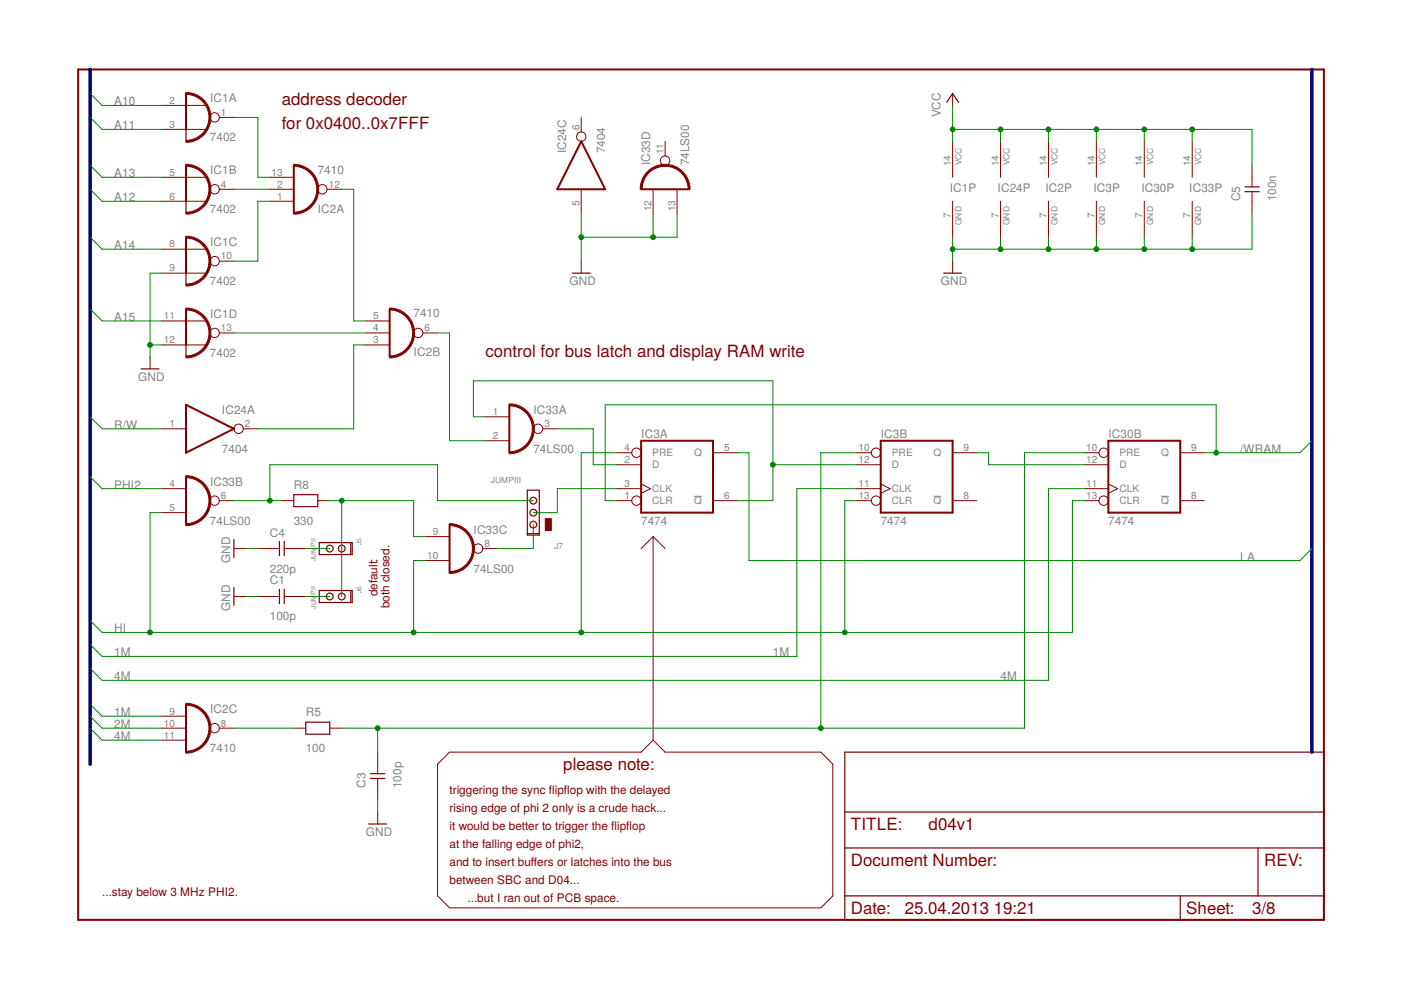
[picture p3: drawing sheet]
<svg xmlns="http://www.w3.org/2000/svg" width="297mm" height="210mm" viewBox="0 0 297 210" stroke-linecap="round" stroke-linejoin="round" font-family="sans-serif">
<path d="M147.2 105.2h1.6M197.9 105.2h1.7M246.2 105.2h1.7" fill="none" stroke="#808080" stroke-width=".21"/>
<g fill="none" stroke="#800000" stroke-width=".21">
<path d="M202 19.8v2.6M34.4 22.4h9.4M34.4 27.4h9.4M34.4 37.6h9.4M46.5 24.9h3.1M57.2 37.6h5.1M123.2 24.9v3.1M141 30v3.1M202 30v7.6M212.1 30v7.6M222.3 30v7.6M232.5 30v7.6"/>
<path d="M242.6 30v7.6M252.8 30v7.6M265.5 35.1v4.5M34.4 42.7h9.4M34.4 52.8h9.4M34.4 57.9h9.4M46.5 40.1h3.1M46.5 55.4h3.1M57.2 42.7h5.1M57.2 40.1h5.1M69.3 40.1h3.2M123.2 40.1v5.1"/>
<path d="M123.2 55.4v2.5M138.5 40.1v5.1M143.6 40.1v5.1M202 42.7v7.6M202 55.4v2.5M212.1 42.7v7.6M222.3 42.7v7.6M232.5 42.7v7.6M242.6 42.7v7.6M252.8 42.7v7.6M265.5 40.6v4.6M31.8 75.7v2.5"/>
<path d="M34.4 68.1h9.4M34.4 73.1h9.4M46.5 70.6h3.1M77.5 68.1h5.1M77.5 73.1h5.1M77.5 70.6h5.1M89.7 70.6h3.1M34.4 90.9h5M51.6 90.9h3.1M102.9 88.4h5.1M102.9 93.5h5.1M115.1 90.9h3.1"/>
<path d="M130.9 98.5h5M130.9 96h3.1M151.2 96h5.1M181.7 98.5h5M181.7 96h3M202 96h5.1M229.9 98.5h5.1M229.9 96h3.1M250.2 96h5.1M34.4 103.6h5M34.4 108.7h5M46.5 106.2h3.1"/>
<path d="M49.6 116.3h2.5M54.7 116.3h4.5M59.8 106.2h2.5M60.3 116.3h4.5M67.4 106.2h2.5M90.2 113.8h5.1M90.2 118.9h5.1M102.4 116.3h3.1M130.9 106.2h3.1M130.9 103.6h5M135.9 102.6l2 1-2 1M138.5 113.8v43.1"/>
<path d="M138.5 113.8l-2.6 2.5M138.5 113.8l2.5 2.5M151.2 106.2h5.1M181.7 106.2h3M181.7 103.6h5M186.7 102.6l2 1-2 1M202 106.2h5.1M229.9 106.2h3.1M229.9 103.6h5.1M235 102.6l2 1-2 1M250.2 106.2h5.1M49.6 126.5h2.5"/>
<path d="M54.7 126.5h4.5M60.3 126.5h4.5M34.4 151.8h5M34.4 154.4h5M34.4 156.9h5M46.5 154.4h3.1M62.3 154.4h2.5M69.9 154.4h2.6M80.1 159.5v4.5M80.1 165.1v4.5M80.1 172.2v2.5M92.8 162l2.5-2.5h40.6l2.6-2.6 2.5 2.6h33l2.6 2.5v27.9l-2.6 2.6h-78.7l-2.5-2.6z"/>
<circle cx="45.5" cy="24.9" r=".99"/>
<circle cx="123.2" cy="29" r=".99"/>
<circle cx="141" cy="34.1" r=".99"/>
<circle cx="45.5" cy="40.1" r=".99"/>
<circle cx="45.5" cy="55.4" r=".99"/>
<circle cx="68.3" cy="40.1" r=".99"/>
<circle cx="45.5" cy="70.6" r=".99"/>
<circle cx="88.7" cy="70.6" r=".99"/>
<circle cx="50.6" cy="90.9" r=".99"/>
<circle cx="114.1" cy="90.9" r=".99"/>
<circle cx="134.9" cy="96" r=".99"/>
<circle cx="185.7" cy="96" r=".99"/>
<circle cx="234" cy="96" r=".99"/>
<circle cx="45.5" cy="106.2" r=".99"/>
<circle cx="101.4" cy="116.3" r=".99"/>
<circle cx="134.9" cy="106.2" r=".99"/>
<circle cx="185.7" cy="106.2" r=".99"/>
<circle cx="234" cy="106.2" r=".99"/>
<circle cx="45.5" cy="154.4" r=".99"/>
</g>
<path d="M115.6 110h1.3v2.5h-1.3z" fill="#800000" stroke="#800000" stroke-width=".21"/>
<g fill="none" stroke="#800000" stroke-width=".42">
<path d="M16.6 14.7h264.1v180.3h-264.1zM39.4 19.8v7.6M39.4 35.1v7.6M62.3 35.1v10.1M123.2 30l5.1 10.1h-10.1zM39.4 50.3v7.6M135.9 40.1h10.2M39.4 65.5v7.6M82.6 65.5v10.2M39.4 85.8l10.2 5.1-10.2 5.1zM108 85.8v10.2M135.9 93.5h15.3v15.2h-15.3z"/>
<path d="M186.7 93.5h15.3v15.2h-15.3zM235 93.5h15.2v15.2h-15.2zM39.4 101.1v10.1M95.3 111.2v10.2M39.4 149.3v10.2"/>
</g>
<g fill="none" stroke="#800000" stroke-width=".25">
<path d="M39.4 27.4v2.6M200.7 21.7l1.3-1.9 1.2 1.9M263.9 39.6h3.1M39.4 42.7v2.5M39.4 57.9v2.5M121.3 57.9h3.8M200.1 57.9h3.8M263.9 40.6h3.1M29.9 78.2h3.8M39.4 73.1v2.6M49.6 114.4v3.8M59.2 114.8v3"/>
<path d="M60.3 114.8v3M62.3 104.9h5.1v2.5h-5.1zM67.7 115h7v2.6h-7zM74.4 115v2.6M111.8 103.9h2.5v9.6h-2.5zM111.8 113.1h2.5M49.6 124.6v3.8M59.2 124.9v3.1M60.3 124.9v3.1M67.7 125.2h7v2.5h-7zM74.4 125.2v2.5M64.8 153.1h5.1v2.6h-5.1z"/>
<path d="M179.1 159.5h101.6v35.5h-101.6zM78.2 174.7h3.8M78.5 165.1h3.1M78.5 164h3.1M179.1 179.8h101.6M179.1 172.2h101.6M266.7 179.8v10.1M179.1 189.9h101.6M250.2 189.9v5.1"/>
<circle cx="69.9" cy="116.3" r=".72"/>
<circle cx="72.5" cy="116.3" r=".72"/>
<circle cx="113.1" cy="111.2" r=".72"/>
<circle cx="113.1" cy="106.2" r=".72"/>
<circle cx="113.1" cy="108.7" r=".72"/>
<circle cx="69.9" cy="126.5" r=".72"/>
<circle cx="72.5" cy="126.5" r=".72"/>
</g>
<g fill="#800000" stroke="#800000" stroke-width=".21">
<path d="M39.4 19.6a5.3 5.3 0 0 1 5.3 5.3 5.3 5.3 0 0 1-5.3 5.3v-.4a4.9 4.9 0 0 0 4.9-4.9 4.9 4.9 0 0 0-4.9-4.9z" fill-rule="evenodd"/>
<path d="M39.4 34.8a5.3 5.3 0 0 1 5.3 5.3 5.3 5.3 0 0 1-5.3 5.3v-.4a4.9 4.9 0 0 0 4.9-4.9 4.9 4.9 0 0 0-4.9-4.9z" fill-rule="evenodd"/>
<path d="M39.4 50.1a5.3 5.3 0 0 1 5.3 5.3 5.3 5.3 0 0 1-5.3 5.2v-.4a4.9 4.9 0 0 0 4.9-4.8 4.9 4.9 0 0 0-4.9-4.9z" fill-rule="evenodd"/>
<path d="M39.4 65.3a5.3 5.3 0 0 1 5.3 5.3 5.3 5.3 0 0 1-5.3 5.3v-.4a4.9 4.9 0 0 0 4.9-4.9 4.9 4.9 0 0 0-4.9-4.9z" fill-rule="evenodd"/>
<path d="M62.3 34.8a5.3 5.3 0 0 1 5.3 5.3 5.3 5.3 0 0 1-5.3 5.3v-.4a4.9 4.9 0 0 0 4.9-4.9 4.9 4.9 0 0 0-4.9-4.9z" fill-rule="evenodd"/>
<path d="M82.6 65.3a5.3 5.3 0 0 1 5.3 5.3 5.3 5.3 0 0 1-5.3 5.3v-.4a4.9 4.9 0 0 0 4.9-4.9 4.9 4.9 0 0 0-4.9-4.9z" fill-rule="evenodd"/>
<path d="M39.4 149.1a5.3 5.3 0 0 1 5.3 5.3 5.3 5.3 0 0 1-5.3 5.3v-.4a4.9 4.9 0 0 0 4.9-4.9 4.9 4.9 0 0 0-4.9-4.9z" fill-rule="evenodd"/>
<path d="M108 85.6a5.3 5.3 0 0 1 5.3 5.3 5.3 5.3 0 0 1-5.3 5.3v-.4a4.9 4.9 0 0 0 4.9-4.9 4.9 4.9 0 0 0-4.9-4.9z" fill-rule="evenodd"/>
<path d="M39.4 100.9a5.3 5.3 0 0 1 5.3 5.3 5.3 5.3 0 0 1-5.3 5.2v-.4a4.9 4.9 0 0 0 4.9-4.8 4.9 4.9 0 0 0-4.9-4.9z" fill-rule="evenodd"/>
<path d="M95.3 111a5.3 5.3 0 0 1 5.3 5.3 5.3 5.3 0 0 1-5.3 5.3v-.4a4.9 4.9 0 0 0 4.9-4.9 4.9 4.9 0 0 0-4.9-4.9z" fill-rule="evenodd"/>
<path d="M137.3 36.4a5.3 5.3 0 0 1 5.7-1.2 5.3 5.3 0 0 1 3.3 4.9h-.4a4.9 4.9 0 0 0-4.9-4.8 4.9 4.9 0 0 0-4.9 4.8h-.4l.3-1.6a5 5 0 0 1 1.3-2.1z" fill-rule="evenodd"/>
</g>
<path d="M19.1 14.7v147.3M278.2 14.7v144.8" fill="none" stroke="#000080" stroke-width=".76"/>
<g fill="none" stroke="#008000" stroke-width=".21">
<path d="M19.1 19.8l2.6 2.6h12.7M19.1 35.1l2.6 2.5h12.7M19.1 24.9l2.6 2.5h12.7M49.6 24.9h5.1v12.7h2.5M202 27.4h63.5v7.7M202 22.4v7.6M212.1 27.4v2.6M222.3 27.4v2.6M232.5 27.4v2.6M242.6 27.4v2.6M252.8 27.4v2.6M19.1 40.1l2.6 2.6h12.7"/>
<path d="M19.1 50.3l2.6 2.5h12.7M34.4 57.9h-2.6v17.8M49.6 40.1h7.6M57.2 42.7h-2.5v12.7h-5.1M72.5 40.1h2.5v28h2.5M123.2 45.2v10.2M138.5 45.2v5.1M143.6 45.2v5.1h-20.4M202 50.3v5.1M212.1 50.3v2.5M222.3 50.3v2.5M232.5 50.3v2.5"/>
<path d="M242.6 50.3v2.5M252.8 50.3v2.5M265.5 45.2v7.6h-63.5M19.1 65.5l2.6 2.6h12.7M31.8 73.1h2.6M49.6 70.6h27.9M77.5 73.1h-2.5v17.8h-20.3M92.8 70.6h2.5v22.9h7.6M19.1 88.4l2.6 2.5h12.7M102.9 88.4h-2.5v-7.6h63.5v25.4h-7.6M118.2 90.9h7.6v7.6h5.1M130.9 96h-7.7v38.1"/>
<path d="M156.3 96h2.5v22.9h116.8l2.6-2.6M163.9 98.5h17.8M181.7 96h-7.7v58.4M207.1 96h2.5v2.5h20.3M229.9 96h-12.7v58.4h-144.7M257.9 96v-10.2h-129.6v20.4h2.6M278.2 93.5l-2.6 2.5h-20.3M19.1 101.1l2.6 2.5h12.7M34.4 108.7h-2.6v25.4M49.6 106.2h10.2M52.1 116.3h2.6M57.2 106.2v-7.7h35.6v7.7h20.3"/>
<path d="M64.8 116.3h5.1M69.9 106.2h17.8v7.6h2.5M72.5 106.2v20.3M90.2 118.9h-2.5v15.2M113.1 111.2v5.1h-7.6M130.9 103.6h-12.7v5.1h-5.1M181.7 103.6h-12.7v35.6h-147.3l-2.6-2.6M181.7 106.2h-2.6v27.9M229.9 103.6h-7.6v40.7h-200.6l-2.6-2.6M229.9 106.2h-2.5v27.9h-205.7l-2.6-2.5M52.1 126.5h2.6M64.8 126.5h5.1"/>
<path d="M19.1 154.4l2.6 2.5h12.7M19.1 149.3l2.6 2.5h12.7M19.1 151.8l2.6 2.6h12.7M49.6 154.4h12.7M80.1 154.4v5.1M80.1 169.6v2.6"/>
</g>
<g fill="#008000" stroke="#008000" stroke-width=".21">
<circle cx="31.8" cy="73.1" r=".51"/>
<circle cx="232.5" cy="52.8" r=".51"/>
<circle cx="222.3" cy="52.8" r=".51"/>
<circle cx="212.1" cy="52.8" r=".51"/>
<circle cx="202" cy="52.8" r=".51"/>
<circle cx="242.6" cy="52.8" r=".51"/>
<circle cx="252.8" cy="52.8" r=".51"/>
<circle cx="138.5" cy="50.3" r=".51"/>
<circle cx="123.2" cy="50.3" r=".51"/>
<circle cx="123.2" cy="134.1" r=".51"/>
<circle cx="179.1" cy="134.1" r=".51"/>
<circle cx="31.8" cy="134.1" r=".51"/>
<circle cx="87.7" cy="134.1" r=".51"/>
<circle cx="202" cy="27.4" r=".51"/>
<circle cx="212.1" cy="27.4" r=".51"/>
<circle cx="222.3" cy="27.4" r=".51"/>
<circle cx="232.5" cy="27.4" r=".51"/>
<circle cx="242.6" cy="27.4" r=".51"/>
<circle cx="252.8" cy="27.4" r=".51"/>
<circle cx="163.9" cy="98.5" r=".51"/>
<circle cx="257.9" cy="96" r=".51"/>
<circle cx="174" cy="154.4" r=".51"/>
<circle cx="80.1" cy="154.4" r=".51"/>
<circle cx="72.5" cy="106.2" r=".51"/>
<circle cx="57.2" cy="106.2" r=".51"/>
</g>
<g font-size="3.6" fill="#800000">
<text x="59.7" y="22.4">address decoder</text>
<text x="59.7" y="27.4">for 0x0400..0x7FFF</text>
<text x="102.9" y="75.7">control for bus latch and display RAM write</text>
<text x="119.4" y="163.3">please note:</text>
<text x="180.4" y="176">TITLE:</text>
<text x="196.9" y="176">d04v1</text>
<text x="180.4" y="183.6">Document Number:</text>
<text x="268" y="183.6">REV:</text>
<text x="180.4" y="193.8">Date:</text>
<text x="191.8" y="193.8">25.04.2013</text>
<text x="210.7" y="193.8">19:21</text>
<text x="251.5" y="193.8">Sheet:</text>
<text x="265.5" y="193.8">3/8</text>
</g>
<g font-size="2.5" fill="#808080">
<text x="24.2" y="22.4">A10</text>
<text x="44.5" y="21.7">IC1A</text>
<text x="24.2" y="27.4">A11</text>
<text x="44.5" y="30">7402</text>
<text x="199.4" y="24.9" transform="rotate(-90 199.4 24.9)">VCC</text>
<text x="120.1" y="32.5" transform="rotate(-90 120.1 32.5)">IC24C</text>
<text x="128.3" y="32.5" transform="rotate(-90 128.3 32.5)">7404</text>
<text x="137.8" y="35" transform="rotate(-90 137.8 35)">IC33D</text>
<text x="146.1" y="35" transform="rotate(-90 146.1 35)">74LS00</text>
<text x="24.2" y="37.6">A13</text>
<text x="44.5" y="37">IC1B</text>
<text x="67.4" y="36.8">7410</text>
<text x="201.4" y="40.8">IC1P</text>
<text x="211.5" y="40.8">IC24P</text>
<text x="221.7" y="40.8">IC2P</text>
<text x="231.8" y="40.8">IC3P</text>
<text x="242" y="40.8">IC30P</text>
<text x="252.1" y="40.8">IC33P</text>
<text x="24.2" y="42.7">A12</text>
<text x="44.5" y="45.2">7402</text>
<text x="67.4" y="45.1">IC2A</text>
<text x="262.9" y="42.6" transform="rotate(-90 262.9 42.6)">C5</text>
<text x="270.5" y="42.7" transform="rotate(-90 270.5 42.7)">100n</text>
<text x="24.2" y="52.8">A14</text>
<text x="44.5" y="52.2">IC1C</text>
<text x="44.5" y="60.4">7402</text>
<text x="120.7" y="60.4">GND</text>
<text x="199.4" y="60.4">GND</text>
<text x="24.2" y="68.1">A15</text>
<text x="44.5" y="67.4">IC1D</text>
<text x="87.7" y="67.3">7410</text>
<text x="44.5" y="75.7">7402</text>
<text x="87.7" y="75.6">IC2B</text>
<text x="29.3" y="80.8">GND</text>
<text x="47.1" y="87.7">IC24A</text>
<text x="113.1" y="87.7">IC33A</text>
<text x="24.2" y="90.9">R/W</text>
<text x="47" y="96">7404</text>
<text x="113.1" y="96">74LS00</text>
<text x="136" y="92.8">IC3A</text>
<text x="186.7" y="92.8">IC3B</text>
<text x="235" y="92.8">IC30B</text>
<text x="262.9" y="96">/WRAM</text>
<text x="24.2" y="103.6">PHI2</text>
<text x="44.5" y="103">IC33B</text>
<text x="62.3" y="103.6">R8</text>
<text x="44.5" y="111.2">74LS00</text>
<text x="57.2" y="113.8">C4</text>
<text x="62.3" y="111.2">330</text>
<text x="100.4" y="113.1">IC33C</text>
<text x="135.9" y="111.2">7474</text>
<text x="186.7" y="111.2">7474</text>
<text x="235" y="111.2">7474</text>
<text x="48.8" y="119.4" transform="rotate(-90 48.8 119.4)">GND</text>
<text x="262.9" y="118.8">LA</text>
<text x="57.2" y="121.4">220p</text>
<text x="57.2" y="123.9">C1</text>
<text x="100.4" y="121.4">74LS00</text>
<text x="48.8" y="129.6" transform="rotate(-90 48.8 129.6)">GND</text>
<text x="57.2" y="131.5">100p</text>
<text x="24.2" y="134.1">HI</text>
<text x="24.2" y="139.2">1M</text>
<text x="163.9" y="139.2">1M</text>
<text x="24.2" y="144.2">4M</text>
<text x="212.1" y="144.2">4M</text>
<text x="24.2" y="151.9">1M</text>
<text x="24.2" y="154.4">2M</text>
<text x="44.5" y="151.2">IC2C</text>
<text x="64.8" y="151.9">R5</text>
<text x="24.2" y="156.9">4M</text>
<text x="44.5" y="159.5">7410</text>
<text x="64.8" y="159.5">100</text>
<text x="77.5" y="167.1" transform="rotate(-90 77.5 167.1)">C3</text>
<text x="85.1" y="167.1" transform="rotate(-90 85.1 167.1)">100p</text>
<text x="77.5" y="177.3">GND</text>
</g>
<g font-size="2.5" fill="#800000">
<text x="80.1" y="126.5" transform="rotate(-90 80.1 126.5)">default:</text>
<text x="82.6" y="129" transform="rotate(-90 82.6 129)">both closed.</text>
<text x="95.3" y="168.4">triggering the sync fipfop with the delayed</text>
<text x="95.3" y="172.2">rising edge of phi 2 only is a crude hack...</text>
<text x="116.4" y="168.4">l</text>
<text x="119.6" y="168.4">l</text>
<text x="95.3" y="179.8">at the falling edge of phi2,</text>
<text x="95.3" y="176">it would be better to trigger the fipfop</text>
<text x="129.6" y="176">l</text>
<text x="132.8" y="176">l</text>
<text x="95.3" y="183.6">and to insert bufers or latches into the bus</text>
<text x="112.6" y="183.6">f</text>
<text x="21.7" y="190">...stay below 3 MHz PHI2.</text>
<text x="95.3" y="187.4">between SBC and D04...</text>
<text x="99.1" y="191.2">...but I ran out of PCB space.</text>
</g>
<g font-size="2.1" fill="#808080">
<text x="35.9" y="22">2</text>
<text x="35.9" y="27.1">3</text>
<text x="46.8" y="24.5">1</text>
<text x="122.9" y="27.6" transform="rotate(-90 122.9 27.6)">6</text>
<text x="140.7" y="32.7" transform="rotate(-90 140.7 32.7)">11</text>
<text x="201.6" y="35.3" transform="rotate(-90 201.6 35.3)">14</text>
<text x="211.8" y="35.3" transform="rotate(-90 211.8 35.3)">14</text>
<text x="221.9" y="35.3" transform="rotate(-90 221.9 35.3)">14</text>
<text x="232.1" y="35.3" transform="rotate(-90 232.1 35.3)">14</text>
<text x="242.2" y="35.3" transform="rotate(-90 242.2 35.3)">14</text>
<text x="252.4" y="35.3" transform="rotate(-90 252.4 35.3)">14</text>
<text x="35.9" y="37.2">5</text>
<text x="46.8" y="39.8">4</text>
<text x="57.6" y="37.2">13</text>
<text x="58.8" y="39.8">2</text>
<text x="69.7" y="39.8">12</text>
<text x="35.9" y="42.3">6</text>
<text x="58.8" y="42.3">1</text>
<text x="122.9" y="43.6" transform="rotate(-90 122.9 43.6)">5</text>
<text x="138.1" y="44.8" transform="rotate(-90 138.1 44.8)">12</text>
<text x="143.2" y="44.8" transform="rotate(-90 143.2 44.8)">13</text>
<text x="201.6" y="46.2" transform="rotate(-90 201.6 46.2)">7</text>
<text x="211.8" y="46.2" transform="rotate(-90 211.8 46.2)">7</text>
<text x="221.9" y="46.2" transform="rotate(-90 221.9 46.2)">7</text>
<text x="232.1" y="46.2" transform="rotate(-90 232.1 46.2)">7</text>
<text x="242.2" y="46.2" transform="rotate(-90 242.2 46.2)">7</text>
<text x="252.4" y="46.2" transform="rotate(-90 252.4 46.2)">7</text>
<text x="35.9" y="52.5">8</text>
<text x="35.9" y="57.5">9</text>
<text x="46.8" y="55">10</text>
<text x="34.7" y="67.7">11</text>
<text x="46.8" y="70.2">13</text>
<text x="79.1" y="70.2">4</text>
<text x="79.1" y="67.7">5</text>
<text x="90" y="70.2">6</text>
<text x="34.7" y="72.8">12</text>
<text x="79.1" y="72.8">3</text>
<text x="104.5" y="88">1</text>
<text x="35.9" y="90.6">1</text>
<text x="51.9" y="90.6">2</text>
<text x="104.5" y="93.1">2</text>
<text x="115.4" y="90.6">3</text>
<text x="132.4" y="95.6">4</text>
<text x="153.5" y="95.6">5</text>
<text x="182" y="95.6">10</text>
<text x="204.3" y="95.6">9</text>
<text x="230.3" y="95.6">10</text>
<text x="252.6" y="95.6">9</text>
<text x="132.4" y="98.2">2</text>
<text x="138.3" y="99.3">D</text>
<text x="138.3" y="96.8">PRE</text>
<text x="147.2" y="96.8">Q</text>
<text x="182" y="98.2">12</text>
<text x="189.1" y="99.3">D</text>
<text x="189.1" y="96.8">PRE</text>
<text x="198" y="96.8">Q</text>
<text x="230.3" y="98.2">12</text>
<text x="237.3" y="99.3">D</text>
<text x="237.3" y="96.8">PRE</text>
<text x="246.2" y="96.8">Q</text>
<text x="35.9" y="103.3">4</text>
<text x="46.8" y="105.8">6</text>
<text x="132.4" y="105.8">1</text>
<text x="132.4" y="103.3">3</text>
<text x="138.3" y="106.9">CLR</text>
<text x="138.3" y="104.4">CLK</text>
<text x="147.2" y="106.9">Q</text>
<text x="153.5" y="105.8">6</text>
<text x="182" y="105.8">13</text>
<text x="182" y="103.3">11</text>
<text x="189.1" y="106.9">CLR</text>
<text x="189.1" y="104.4">CLK</text>
<text x="198" y="106.9">Q</text>
<text x="204.3" y="105.8">8</text>
<text x="230.3" y="105.8">13</text>
<text x="230.3" y="103.3">11</text>
<text x="237.3" y="106.9">CLR</text>
<text x="237.3" y="104.4">CLK</text>
<text x="246.2" y="106.9">Q</text>
<text x="252.6" y="105.8">8</text>
<text x="35.9" y="108.3">5</text>
<text x="91.8" y="113.4">9</text>
<text x="90.6" y="118.5">10</text>
<text x="102.7" y="116">8</text>
<text x="34.7" y="154">10</text>
<text x="35.9" y="151.5">9</text>
<text x="46.8" y="154">8</text>
<text x="34.7" y="156.6">11</text>
</g>
<g font-size="1.8" fill="#808080">
<text x="203.9" y="35" transform="rotate(-90 203.9 35)">VCC</text>
<text x="214" y="35" transform="rotate(-90 214 35)">VCC</text>
<text x="224.2" y="35" transform="rotate(-90 224.2 35)">VCC</text>
<text x="234.4" y="35" transform="rotate(-90 234.4 35)">VCC</text>
<text x="244.5" y="35" transform="rotate(-90 244.5 35)">VCC</text>
<text x="254.7" y="35" transform="rotate(-90 254.7 35)">VCC</text>
<text x="203.9" y="47.7" transform="rotate(-90 203.9 47.7)">GND</text>
<text x="214" y="47.7" transform="rotate(-90 214 47.7)">GND</text>
<text x="224.2" y="47.7" transform="rotate(-90 224.2 47.7)">GND</text>
<text x="234.4" y="47.7" transform="rotate(-90 234.4 47.7)">GND</text>
<text x="244.5" y="47.7" transform="rotate(-90 244.5 47.7)">GND</text>
<text x="254.7" y="47.7" transform="rotate(-90 254.7 47.7)">GND</text>
<text x="104.1" y="102.3">JUMPIII</text>
<text x="117.5" y="116.3">J7</text>
</g>
<g font-size="1.4" fill="#808080">
<text x="67" y="118.9" transform="rotate(-90 67 118.9)">JUM</text>
<text x="67" y="116" transform="rotate(-90 67 116)">PII</text>
<text x="76.6" y="115.6" transform="rotate(-90 76.6 115.6)">J5</text>
<text x="76.6" y="125.8" transform="rotate(-90 76.6 125.8)">J6</text>
<text x="67" y="129.1" transform="rotate(-90 67 129.1)">JUM</text>
<text x="67" y="126.1" transform="rotate(-90 67 126.1)">PII</text>
</g>
</svg>
